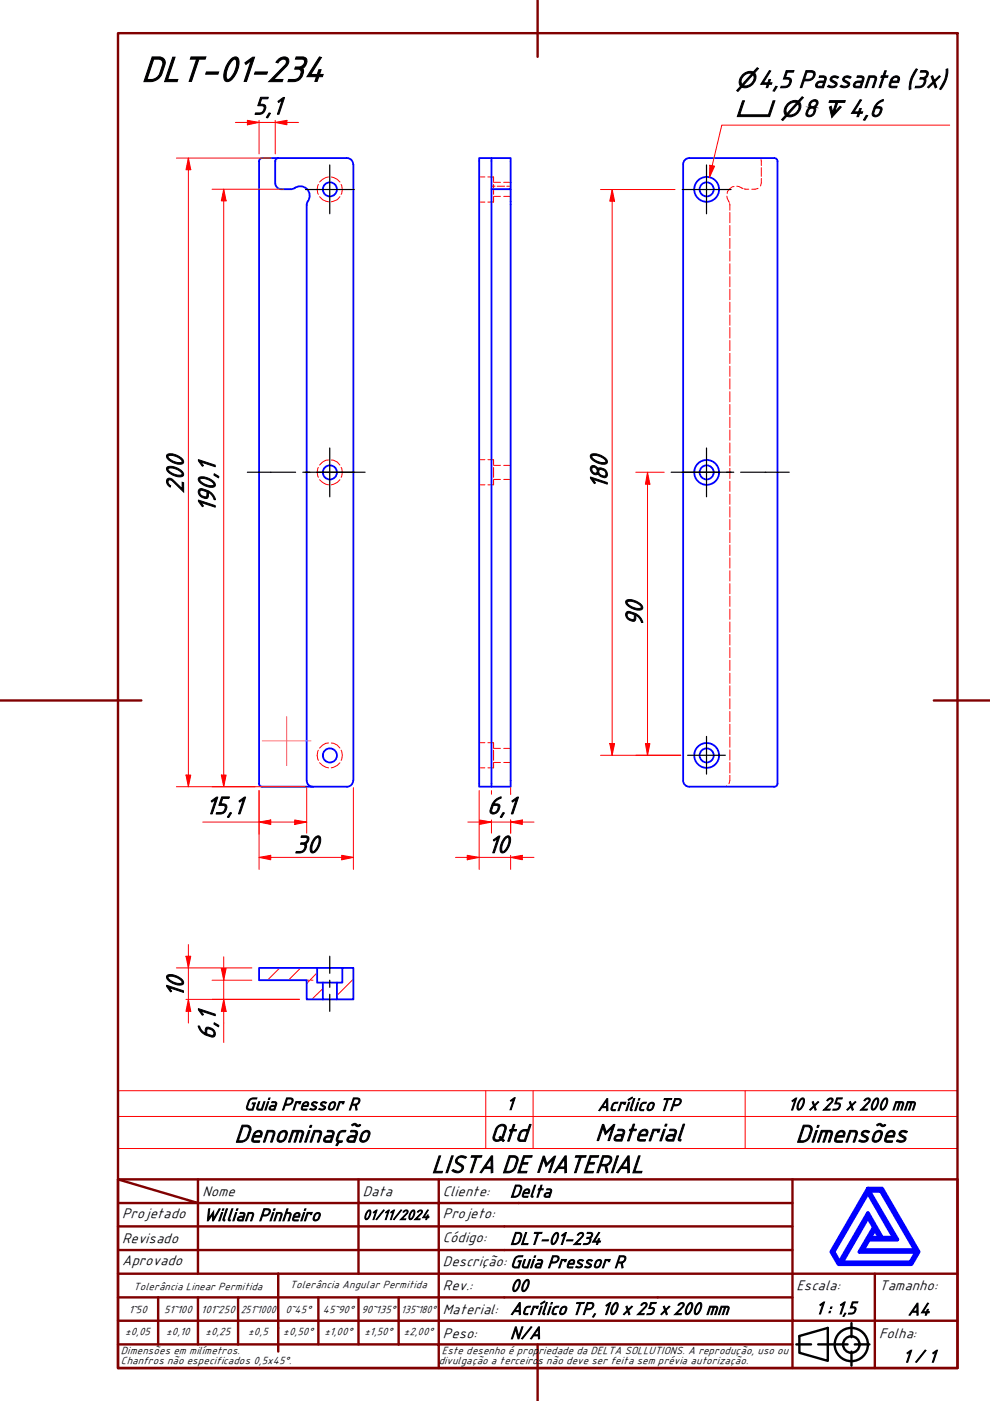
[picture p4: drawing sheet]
<svg xmlns="http://www.w3.org/2000/svg" width="210mm" height="297mm" viewBox="0 0 210 297" stroke-linecap="round" stroke-linejoin="round" font-family="sans-serif">
<!-- layer: Hatch (ABNT) -->
<path d="M59.3 205.2l-2.6 2.6M63.8 205.2l-2.6 2.6M67.2 206.2l-2.2 2.3M68.5 209.6l-2.4 2.3M72.8 205.2l-.2 .2M74.9 207.6l-3.5 3.5" fill="none" stroke="#f00" stroke-width=".21"/>
<!-- layer: Hidden (ABNT) -->
<g fill="none" stroke="#f00" stroke-width=".21">
<path d="M67.5 39.1a2.29 2.29 0 0 0 0 2.1M69.7 37.5l-1.3 .5-.6 .6M70.2 37.5l1.3 .5 .6 .6M72.3 39.1a2.29 2.29 0 0 1 0 2.1M101.6 37.5h1.2M103.4 37.5h1.2v1M104.2 39.5h.8M104.6 39.1v2.1M104.6 38.7h1.5M105.4 39.5h1.6M106.8 38.7h1.5M107.4 39.5h.9"/>
<path d="M155.6 39.5a1.85 1.85 0 0 0-1.4 1.5M156.2 39.5l1.3 .5M160.7 39.9l-1.3 .2M160.7 33.5l.4 .1M161.4 33.8v1.3M161.4 37.8v1l-.2 .6M161.4 35.5v1.9M67.8 41.7l.6 .6 1.3 .5M72.1 41.7l-.6 .6-1.3 .5M101.6 42.8h1.2M104.6 41.8v1h-1.2M104.6 41.6h1.5"/>
<path d="M106.8 41.6h1.5M154.1 41.6l.5 1.3M154.7 43.2v1.4M154.7 45.1v2.1M154.7 47.8v2.2M154.7 50.5v2.2M154.7 53.2v2.2M154.7 55.9v2.2M154.7 58.7v2.1M157.8 40.1h.9M154.7 61.3v2.2M154.7 64.1v2.1"/>
<path d="M154.7 66.8v2.1M154.7 69.5v2.2M154.7 72.2v2.1M154.7 74.9v2.2M154.7 77.6v2.2M67.5 99.1a2.29 2.29 0 0 0 0 2.1M69.7 97.5l-.6 .1-.7 .4-.6 .6M70.2 97.5l.5 .1 .8 .4 .6 .6M72.3 99.1a2.29 2.29 0 0 1 0 2.1M101.6 97.5h1.2M103.4 97.5h1.2v1M104.6 99.1v2.1"/>
<path d="M104.6 98.7h1.5M106.8 98.7h1.5M154.7 80.3v2.2M154.7 83v2.2M154.7 85.8v2.1M154.7 88.4v2.3M154.7 91.2v2.1M154.7 93.9v2.2M154.7 96.6v2.2M154.7 99.3v2.2M67.8 101.7l.6 .6 1.3 .5M72.1 101.7l-.6 .6-1.3 .5"/>
<path d="M101.6 102.8h1.2M104.6 101.8v1h-1.2M104.6 101.6h1.5M106.8 101.6h1.5M154.7 102v2.2M154.7 104.8v2.1M154.7 107.4v2.3M154.7 110.2v2.1M154.7 112.9v2.1M154.7 115.6v2.2M154.7 118.3v2.1M154.7 121v2.2"/>
<path d="M154.7 123.7v2.2M154.7 126.4v2.2M154.7 129.1v2.2M154.7 131.9v2.1M154.7 134.5v2.3M154.7 137.3v2.1M67.5 159.1a2.42 2.42 0 0 0 0 2.1M69.7 157.5l-.6 .1-.7 .4-.6 .6M70.2 157.5l.5 .1 .8 .4 .6 .6M72.3 159.1a2.42 2.42 0 0 1 0 2.1M101.6 157.5h1.2M103.4 157.5h1.2v1"/>
<path d="M104.6 159.1v2.1M104.6 158.7h1.5M106.8 158.7h1.5M154.7 140v2.2M154.7 142.7v2.2M154.7 145.4v2.2M154.7 148.1v2.2M154.7 150.9v2.1M154.7 153.5v2.3M154.7 156.3v2.1M154.7 159v2.1M67.8 161.7l.6 .6 1.3 .5"/>
<path d="M72.1 161.7l-.6 .6-1.3 .5M101.6 162.8h1.2M104.6 161.7v1.1h-1.2M104.6 161.7h1.5M106.8 161.7h1.5M154.1 166.6l-.7 .2M154.7 164.4v1.1l-.1 .7M154.7 161.7v2.2M65 207.8h.5M65.9 207.8h.5"/>
</g>
<!-- layer: Visible (ABNT) -->
<g fill="none" stroke="#00f" stroke-width=".38">
<path d="M54.9 34.2a.67 .67 0 0 1 .7-.7h18a1.3 1.3 0 0 1 1.3 1.3M54.9 34.1v132.1M58.4 34.1v4.7a1.3 1.3 0 0 0 1.3 1.3h2M59 33.5a.67 .67 0 0 0-.6 .7M62.5 39.9a2 2 0 0 1 2.6 .2 2 2 0 0 1 .2 2.6M62.5 39.9l-.8 .2M74.9 34.8v130.7M101.6 33.5h2.6v133.3h-2.6zM104.2 33.5h4.1v6.6h-4.1M146.1 33.5a1.3 1.3 0 0 0-1.3 1.3v130.7a1.3 1.3 0 0 0 1.3 1.3M146.2 33.5h18a.67 .67 0 0 1 .6 .7M164.8 34.1v132.1"/>
<path d="M65 43.4v122.1a1.3 1.3 0 0 0 1.3 1.3M65.3 42.7l-.3 .8M108.3 40.1v126.7h-4.1M74.9 165.5a1.3 1.3 0 0 1-1.3 1.3h-18a.67 .67 0 0 1-.7-.7M164.8 166.1a.67 .67 0 0 1-.6 .7h-18M54.9 205.2h12.3v3.1h1.3v3.6h-3.5v-4.1h-10.1zM67.2 205.2h5.4M68.5 211.9h2.9M68.5 208.3h2.9M72.6 205.2h2.3v6.7h-3.5v-3.6h1.2z"/>
<circle cx="69.9" cy="40.1" r="1.49"/>
<circle cx="149.8" cy="40.1" r="2.64"/>
<circle cx="149.8" cy="40.1" r="1.49"/>
<circle cx="69.9" cy="100.2" r="1.49"/>
<circle cx="149.8" cy="100.2" r="2.64"/>
<circle cx="149.8" cy="100.2" r="1.49"/>
<circle cx="69.9" cy="160.2" r="1.49"/>
<circle cx="149.8" cy="160.2" r="2.64"/>
<circle cx="149.8" cy="160.2" r="1.49"/>
</g>
<path d="M25 236.7h178v-5.4h-178v12.2M103 231.3v12.2M113 231.3v12.2M158 231.3v12.2M203 236.7v6.8h-178M25 243.5v6.5h178v-6.5" fill="none" stroke="#f00" stroke-width=".21"/>
<!-- layer: Borda A3/A4 (ABNT) -->
<g fill="none" stroke="#800000" stroke-width=".51">
<path d="M25 7h178v283.1h-178zM114 0v12.1M0 148.5h30M198 148.5h12M25 250l17 5.1h-17M25 250h178v40.1h-178zM42 255.1h34v4.9h17M42 255.1v15M42 250v5.1M76 250v5.1h17v4.9M93 250v5.1h75M168 250v20.1h-143"/>
<path d="M25 260h51v10.1M25 275.1h17M33.5 275.1v9.9M50.5 275.1h-8.5v9.9M59 270.1v16.5M67.5 275.1v9.9h-42.5M76 275.1v9.9h8.5M84.5 275.1v9.9M93 275.1h-42.5v9.9M93 260v5h-68M93 275.1v9.9h75M93 260h75"/>
<path d="M93 275.1h75M168 265h-75v10.1M185.5 270.1v9.9h17.5M203 270.1h-35v9.9h17.5v10.1M25 280h143v10.1M67.5 285h8.5M84.5 285h8.5v5.1M114 285v12"/>
</g>
<path d="M184 258l1.3 2.2-3.1 5.2h12.1l-1.3 2.2h-14.5zM184 252.8l5.5 9.6h-2.5l-3-5.2-6 10.4-1.3-2.2zM184 252h3l7.8 13.4-1.6 2.6h-15.4l-1.5-2.6zM184.2 252.5h2.6l7.3 12.5h-11.2l1.3-2.2h6zM185.5 260.7l1.1 1.7h-2.1z" fill="none" stroke="#00f" stroke-width=".83"/>
<!-- layer: 0 -->
<path d="M177.8 268h15.4" fill="none" stroke="#000" stroke-width=".21"/>
<g fill="none" stroke="#000" stroke-width=".51">
<path d="M168.8 285h3.2M169.5 283.3l6-1.8v7l-6-1.7zM173.5 285h6.2M180.5 280.5v3M180.5 286.6v2.9M181.2 285h3.1"/>
<circle cx="180.5" cy="285.1" r="3.5"/>
<circle cx="180.5" cy="285.1" r="1.75"/>
</g>
<path d="M39.9 164.3v2.5" fill="none" stroke="#f00" stroke-width=".21"/>
<path d="M39.4 164.3h1l-.5 2.5z" fill="#f00"/>
<path d="M39.9 33.5v2.5M39.4 164.3h1l-.5 2.5z" fill="none" stroke="#f00" stroke-width=".21"/>
<path d="M39.9 33.5l.5 2.5h-1z" fill="#f00"/>
<path d="M37.4 33.5h20.1M39.9 33.5l.5 2.5h-1zM39.9 36v128.3M37.4 166.8h16.7M54.9 181.8h2.5" fill="none" stroke="#f00" stroke-width=".21"/>
<!-- layer: Center Mark (ISO) -->
<path d="M55.6 157.1h10.3M60.8 151.9v10.4" fill="none" stroke="#f0f" stroke-width=".25"/>
<path d="M69.9 35v10.3M149.8 35v10.3M64.8 40.2h10.3M144.7 40.2h10.3M69.9 95v10.3M149.8 95v10.3M64.8 100.1h10.3M144.7 100.1h10.3M149.8 156.1v8M145.8 160.1h8" fill="none" stroke="#000" stroke-width=".25"/>
<!-- layer: Centerline (ISO) -->
<path d="M52.5 100.1h10.2M64.2 100.1h1.5M67.2 100.1h10.2M142.3 100.1h10.3M154.1 100.1h1.5M157 100.1h10.3" fill="none" stroke="#000" stroke-width=".25"/>
<path d="M54.9 181.8l2.5-.5v1z" fill="#f00"/>
<path d="M54.9 181.8l2.5-.5v1zM72.5 181.8h2.4" fill="none" stroke="#f00" stroke-width=".21"/>
<path d="M72.5 181.3l2.4 .5-2.4 .5z" fill="#f00"/>
<path d="M54.9 167.6v16.7M62.5 174.3h2.5M74.9 167v17.3M57.4 181.8h15.1M72.5 181.3l2.4 .5-2.4 .5z" fill="none" stroke="#f00" stroke-width=".21"/>
<path d="M62.5 173.8l2.5 .5-2.5 .5z" fill="#f00"/>
<path d="M54.9 174.3h2.5M62.5 173.8l2.5 .5-2.5 .5z" fill="none" stroke="#f00" stroke-width=".21"/>
<path d="M54.9 174.3l2.5-.5v1z" fill="#f00"/>
<path d="M52.5 26h2.4M43 174.3h11.9M54.9 174.3l2.5-.5v1zM54.9 167.6v9.2M57.4 174.3h5.1M65 167v9.6" fill="none" stroke="#f00" stroke-width=".21"/>
<path d="M52.5 25.5l2.4 .5-2.4 .5z" fill="#f00"/>
<path d="M52.5 25.5l2.4 .5-2.4 .5zM58.4 26h2.4" fill="none" stroke="#f00" stroke-width=".21"/>
<path d="M58.4 26l2.4-.5v1z" fill="#f00"/>
<path d="M49.9 26h2.6M54.9 26h3.5M54.9 25.5v7.1M58.4 26l2.4-.5v1zM58.4 25.5v7.1M60.8 26h2.5M47.4 164.3v2.5" fill="none" stroke="#f00" stroke-width=".21"/>
<path d="M46.9 164.3h1l-.5 2.5z" fill="#f00"/>
<path d="M47.4 40.1v2.5M46.9 164.3h1l-.5 2.5z" fill="none" stroke="#f00" stroke-width=".21"/>
<path d="M47.4 40.1l.5 2.5h-1z" fill="#f00"/>
<path d="M45 40.1h15.1M47.4 40.1l.5 2.5h-1zM47.4 42.6v121.7M129.8 40.2v2.5M45 166.8h19.8" fill="none" stroke="#f00" stroke-width=".21"/>
<path d="M129.8 40.2l.5 2.5h-1z" fill="#f00"/>
<path d="M129.8 40.2l.5 2.5h-1zM129.8 157.7v2.4" fill="none" stroke="#f00" stroke-width=".21"/>
<path d="M129.3 157.7h1l-.5 2.4z" fill="#f00"/>
<path d="M127.3 40.2h15.8M129.8 42.7v115M137.3 100.1v2.6M129.3 157.7h1l-.5 2.4zM127.3 160.1h17" fill="none" stroke="#f00" stroke-width=".21"/>
<path d="M137.3 100.1l.5 2.6h-1z" fill="#f00"/>
<path d="M137.3 100.1l.5 2.6h-1zM137.3 157.7v2.4" fill="none" stroke="#f00" stroke-width=".21"/>
<path d="M136.8 157.7h1l-.5 2.4z" fill="#f00"/>
<path d="M134.8 100.1h6M137.3 102.7v55M136.8 157.7h1l-.5 2.4zM134.8 160.1h9.5" fill="none" stroke="#f00" stroke-width=".21"/>
<path d="M151 35.1l-.6 2.5" fill="none" stroke="#f00" stroke-width=".21"/>
<path d="M150.5 35l1 .2-1.1 2.4z" fill="#f00"/>
<path d="M150.5 35l1 .2-1.1 2.4zM201.4 26.5h-48.4l-2 8.6" fill="none" stroke="#f00" stroke-width=".21"/>
<!-- layer: Centerline (ISO) -->
<path d="M69.9 202.7v3.7M69.9 207.8v1.5M69.9 210.8v3.6" fill="none" stroke="#000" stroke-width=".25"/>
<path d="M99.1 181.8h2.5" fill="none" stroke="#f00" stroke-width=".21"/>
<path d="M99.1 181.3l2.5 .5-2.5 .5z" fill="#f00"/>
<path d="M99.1 181.3l2.5 .5-2.5 .5zM108.3 181.8h2.4" fill="none" stroke="#f00" stroke-width=".21"/>
<path d="M108.3 181.8l2.4-.5v1z" fill="#f00"/>
<path d="M101.6 167.6v16.7M101.7 174.3h2.5M108.3 167v1.4M108.3 173.8v2.8M96.6 181.8h2.5M101.6 181.8h6.7M108.3 181.8l2.4-.5v1zM108.3 181.3v3M110.7 181.8h2.5" fill="none" stroke="#f00" stroke-width=".21"/>
<path d="M101.7 173.8l2.5 .5-2.5 .5z" fill="#f00"/>
<path d="M101.7 173.8l2.5 .5-2.5 .5zM108.3 174.3h2.4" fill="none" stroke="#f00" stroke-width=".21"/>
<path d="M108.3 174.3l2.4-.5v1z" fill="#f00"/>
<path d="M99.2 174.3h2.5M104.2 174.3h4.1M104.2 167.6v.8M104.2 173.8v2.8M108.3 174.3l2.4-.5v1zM108.3 168.3v.1M108.3 173.8v2.8M110.7 174.3h2.5M39.9 202.7v2.5" fill="none" stroke="#f00" stroke-width=".21"/>
<path d="M39.4 202.7h1l-.5 2.5z" fill="#f00"/>
<path d="M39.4 202.7h1l-.5 2.5zM39.9 211.9v2.5" fill="none" stroke="#f00" stroke-width=".21"/>
<path d="M39.9 211.9l.5 2.5h-1z" fill="#f00"/>
<path d="M37.4 205.2h16M39.4 211.9h24.1M39.9 211.9l.5 2.5h-1zM39.9 200.3v2.4M39.9 205.2v6.7M39.9 214.4v2.5M47.4 205.3v2.5" fill="none" stroke="#f00" stroke-width=".21"/>
<path d="M46.9 205.3h1l-.5 2.5z" fill="#f00"/>
<path d="M46.9 205.3h1l-.5 2.5zM47.4 211.9v2.5" fill="none" stroke="#f00" stroke-width=".21"/>
<path d="M47.4 211.9l.5 2.5h-1z" fill="#f00"/>
<path d="M45 207.8h8.4M45 211.9h18.5M47.4 211.9l.5 2.5h-1zM47.4 202.9v2.4M47.4 207.8v4.1M47.4 214.4v6.6" fill="none" stroke="#f00" stroke-width=".21"/>
<text font-size="8.1" x="30" y="17.2">DLT-01-234</text>
<g font-size="5.6">
<text x="160.7" y="18.5">4,5 Passante (3x)</text>
<text x="53.7" y="24.2">5,1</text>
<text x="170.2" y="24.7">8</text>
<text x="180" y="24.7">4,6</text>
<text x="38.9" y="104.6" transform="rotate(-90 38.9 104.6)">200</text>
<text x="128.7" y="103.8" transform="rotate(-90 128.7 103.8)">180</text>
<text x="45.6" y="108.7" transform="rotate(-90 45.6 108.7)">190,1</text>
<text x="136.2" y="132.8" transform="rotate(-90 136.2 132.8)">90</text>
<text x="43.5" y="172.5">15,1</text>
<text x="103.3" y="172.5">6,1</text>
<text x="62.3" y="180.8">30</text>
<text x="103.3" y="180.8">10</text>
<text x="38.9" y="211.6" transform="rotate(-90 38.9 211.6)">10</text>
<text x="45.6" y="220.5" transform="rotate(-90 45.6 220.5)">6,1</text>
<text x="49.7" y="242.1">Denominação</text>
<text x="103.8" y="241.9">Qtd</text>
<text x="126.2" y="241.9">Material</text>
<text x="168.7" y="242.1">Dimensões</text>
<text x="91.5" y="248.6">LISTA DE MATERIAL</text>
</g>
<g font-size="4.8">
<text x="156" y="18.5">⌀</text>
<text x="156" y="24.7">⌴ ⌀</text>
<text x="174.4" y="24.7">↧</text>
</g>
<g font-size="4">
<text x="51.8" y="235.3">Guia Pressor R</text>
<text x="107.3" y="235.3">1</text>
<text x="126.7" y="235.4">Acrílico TP</text>
<text x="167" y="235.3">10 x 25 x 200 mm</text>
<text x="108.1" y="253.8">Delta</text>
<text x="43.1" y="258.8">Willian Pinheiro</text>
<text x="108.1" y="263.8">DLT-01-234</text>
<text x="108.1" y="268.8">Guia Pressor R</text>
<text x="108.1" y="273.8">00</text>
<text x="108.1" y="278.7">Acrílico TP, 10 x 25 x 200 mm</text>
<text x="172.9" y="278.6">1 : 1,5</text>
<text x="192.5" y="278.8">A4</text>
<text x="108.1" y="283.8">N/A</text>
<text x="191.4" y="288.8">1 / 1</text>
</g>
<g font-size="3.2">
<text x="42.9" y="253.5">Nome</text>
<text x="76.9" y="253.5">Data</text>
<text x="93.9" y="253.5">Cliente:</text>
<text x="25.9" y="263.6">Revisado</text>
<text x="25.9" y="258.2">Projetado</text>
<text x="76.9" y="258.6">01/11/2024</text>
<text x="93.9" y="263.3">Código:</text>
<text x="93.9" y="258.2">Projeto:</text>
<text x="25.9" y="268.2">Aprovado</text>
<text x="93.9" y="268.5">Descrição:</text>
<text x="93.9" y="273.5">Rev.:</text>
<text x="168.9" y="273.5">Escala:</text>
<text x="186.4" y="273.5">Tamanho:</text>
<text x="93.9" y="278.6">Material:</text>
<text x="93.9" y="283.6">Peso:</text>
<text x="186.4" y="283.6">Folha:</text>
</g>
<g font-size="2.4">
<text x="28.3" y="273.4">Tolerância Linear Permitida</text>
<text x="61.5" y="273.2">Tolerância Angular Permitida</text>
<text x="27.3" y="278.3">1~50</text>
<text x="34.8" y="278.3">51~100</text>
<text x="42.7" y="278.3">101~250</text>
<text x="51.1" y="278.3">251~1000</text>
<text x="60.5" y="278.3">0~45°</text>
<text x="68.5" y="278.3">45~90°</text>
<text x="76.6" y="278.3">90~135°</text>
<text x="85.1" y="278.3">135~180°</text>
<text x="25.7" y="287.1">Dimensões em milímetros.</text>
<text x="26.5" y="283.1">±0,05</text>
<text x="35.2" y="283.1">±0,10</text>
<text x="43.6" y="283.1">±0,25</text>
<text x="52.6" y="283.1">±0,5</text>
<text x="60.1" y="283.1">±0,50°</text>
<text x="68.8" y="283.1">±1,00°</text>
<text x="77.3" y="283.1">±1,50°</text>
<text x="85.6" y="283.1">±2,00°</text>
<text x="93.7" y="287.1">Este desenho é prop</text>
<text x="114.2" y="287.1">riedade da DELTA SOLLUTIONS. A reprodução, uso ou</text>
<text x="25.7" y="289.2">Chanfros não especificados 0,5x45°.</text>
<text x="93" y="289.2">divulgação a terceiro</text>
<text x="114" y="289.2">s não deve ser feita sem prévia autorização.</text>
</g>
</svg>
